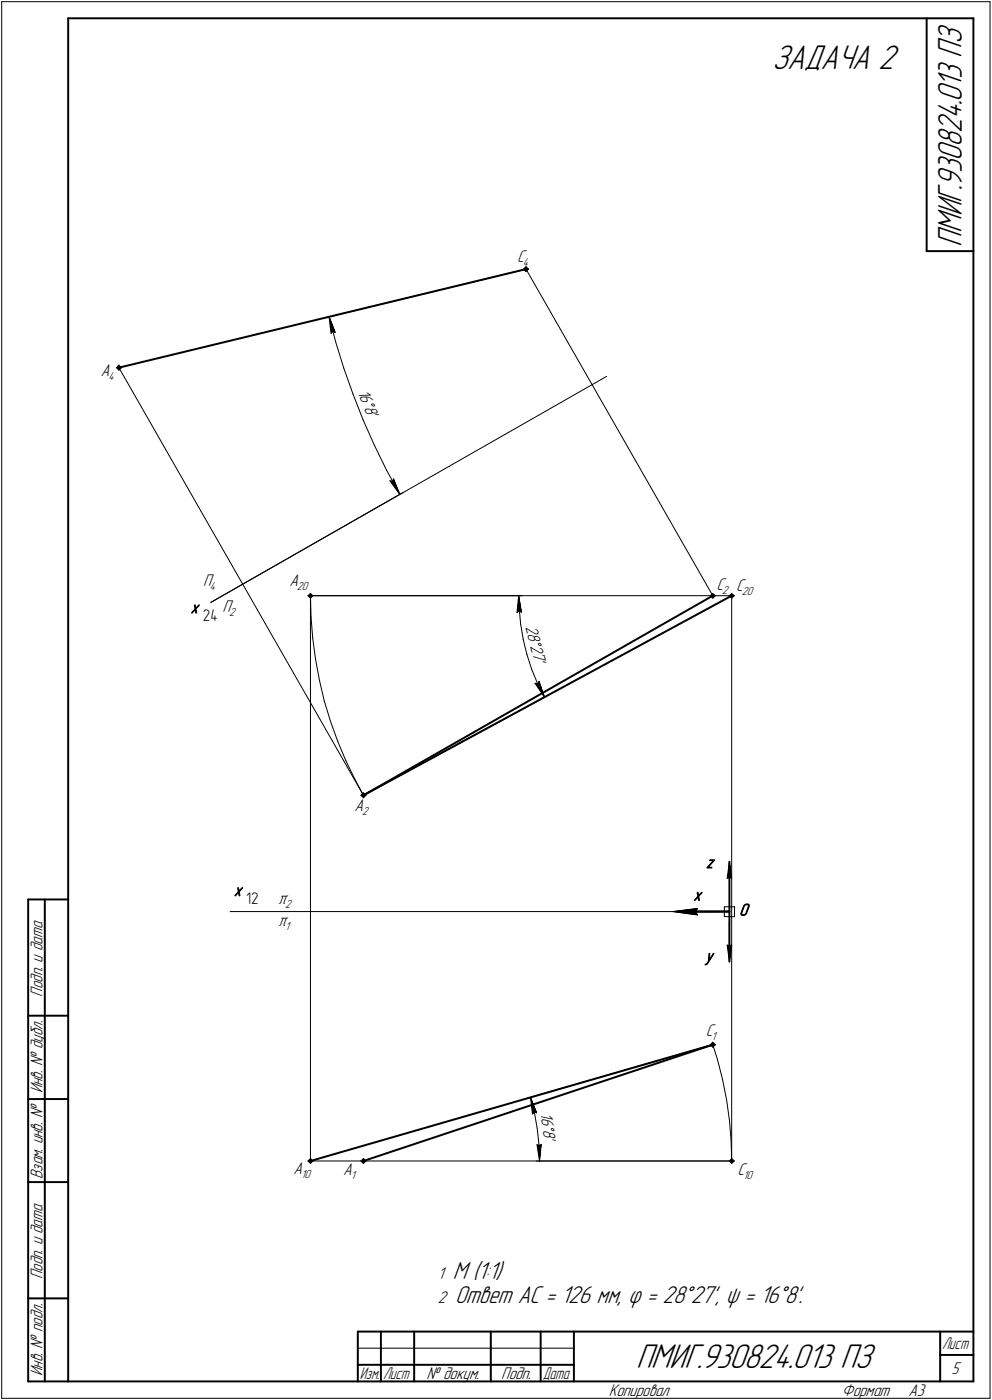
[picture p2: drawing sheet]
<svg xmlns="http://www.w3.org/2000/svg" width="298mm" height="421mm" viewBox="0 0 298 421" stroke-linecap="round" stroke-linejoin="round" font-family="sans-serif">
<g fill="none" stroke="#000" stroke-width=".59">
<path d="M20.5 5.5v410zM20.5 5.5h272zM278.5 5.5v70zM292.5 5.5v410zM278.5 75.5h14zM35.7 110.6l122.4-29.7zM109.2 239.2l105-60zM109.2 239.2l110.7-60zM219.2 259.2v5zM8.5 270.5v145zM8.5 270.5h12zM13.5 270.5v145z"/>
<path d="M204.2 274.2h15zM209.2 274.2h10zM219.2 264.2v20zM219.2 284.2v5zM8.5 305.5h12zM8.5 330.5h12zM8.5 355.5h12zM93.3 349.2l120.9-35zM109.2 349.2l105-35zM8.5 390.5h12zM8.5 415.5h12zM20.5 415.5h272z"/>
<path d="M107.5 400.5h185zM107.5 400.5v15zM107.5 410.5h7zM114.5 400.5v15zM114.5 410.5h10zM124.5 400.5v15zM124.5 410.5h23zM147.5 400.5v15zM147.5 410.5h15zM162.5 400.5v15zM162.5 410.5h10zM172.5 400.5v15z"/>
<path d="M282.5 400.5v15zM282.5 407.5h10z"/>
</g>
<g fill="none" stroke="#000" stroke-width=".3">
<path d="M.5 .5v420zM.5 .5h297zM297.5 .5v420zM98 95.5l60.1-14.6zM98.9 95.2l1.9 4.8zM98.9 95.2l.6 5zM98.9 95.2l1.9 7.5zM100 99.7l.8 .3zM100 99.7l-.5 .5zM157.3 80.9l.8 .8zM157.6 80.9l.5 .5zM157.8 80.9l.3 .3z"/>
<path d="M158.1 80.9l56.1 98.3zM158.1 80.7l.2 .2zM158.1 80.7l-.3 .2zM158.1 81.2l.2-.3zM158.1 80.4l.5 .5zM158.1 80.4l-.5 .5zM158.1 81.4l.5-.5zM158.1 80.2l.7 .7zM158.1 80.2l-.8 .7zM158.1 81.7l.7-.8zM158.3 80.9h.3zM158.6 80.9h.2z"/>
<path d="M35 110.6l.7 .7zM35.2 110.6l.5 .5zM35.5 110.6l.2 .2zM35.7 110.6l73.5 128.6zM35.7 110.3l.3 .3zM35.7 110.3l-.2 .3zM35.7 110.8l.3-.2zM35.7 110.1l.5 .5zM35.7 110.1l-.5 .5zM35.7 111.1l.5-.5zM35.7 109.8l.8 .8zM35.7 109.8l-.7 .8z"/>
<path d="M35.7 111.3l.8-.7zM36 110.6h.2zM36.2 110.6h.3zM100.8 102.7l2.5 8zM103.3 110.7l2.8 7.8zM106.1 118.5l3 7.8zM109.1 126.3l3.4 7.6zM112.5 133.9l3.7 7.5zM116.2 141.4l3.9 7.3zM117.2 144.6l2.9 4.1zM117.2 144.6l.7 .2zM118.3 144l-.4 .8z"/>
<path d="M118.3 144l1.8 4.7zM92.5 179.2l.8-.7zM92.5 179.2l.8 .7zM92.8 179.2l.5-.5zM92.8 179.2l.5 .5zM93 179.2l.3 .2zM93.3 179.2l.2 6.4zM93.3 178.9l.3 .3zM93.3 178.9l-.3 .3zM93.3 178.7l.5 .5zM93.3 179.7l.5-.5zM93.3 178.5l.7 .7z"/>
<path d="M93.3 179.2h126.6zM93.3 179.2v170zM93.3 179.2h63.6zM93.6 179.2l-.3 .2zM93.6 179.2h.2zM93.8 179.2h.2zM94 179.2l-.7 .7zM155.9 179.2l.8 4.9zM155.9 179.2l-.5 5zM155.9 179.2l.1 3.8zM213.4 179.2l.8-.7zM213.4 179.2l.8 .7z"/>
<path d="M213.7 179.2l.5-.5zM213.7 179.2l.5 .5zM214 179.2l.2 .2zM214.2 178.9l.3 .3zM214.2 178.9l-.2 .3zM214.2 179.4l.3-.2zM214.2 178.7l.5 .5zM214.2 179.7l.5-.5zM214.2 178.5l.8 .7zM214.2 179.9l.8-.7zM214.5 179.2h.2zM214.7 179.2h.3z"/>
<path d="M219.2 179.2l.7 .7zM219.5 179.2l.4-.5zM219.5 179.2l.4 .5zM219.7 179.2l.2 .2zM219.9 178.9l.2 .3zM219.9 178.9l-.2 .3zM219.9 178.7l.5 .5zM219.9 179.7l.5-.5zM219.9 178.5l.7 .7zM219.9 178.5l-.7 .7zM219.9 179.9l.7-.7zM219.9 179.2v170z"/>
<path d="M220.1 179.2l-.2 .2zM220.1 179.2h.3zM220.4 179.2h.2zM63.3 181.2l119-68zM63.3 181.2l57.7-33zM93.5 185.6l.5 6.3zM94 191.9l.8 6.4zM94.8 198.3l1.2 6.3zM155.4 184.2l.6-.5zM156 183.7l.7 .4zM156 183l.5 4.7zM156.5 187.7l.7 4.6z"/>
<path d="M157.2 192.3l1.1 4.5zM158.3 196.8l1.5 4.5zM96 204.6l1.5 6.2zM97.5 210.8l1.8 6.1zM99.3 216.9l2.2 6.1zM159.8 201.3l1.7 4.3zM160.8 205.5l2.9 4.2zM160.8 205.5l.8 .2zM161.5 205.6l2.2 4.1zM162 204.9l-.4 .8zM162 204.9l1.7 4.8zM101.5 223l2.5 5.9z"/>
<path d="M104 228.9l2.8 5.7zM106.8 234.6l2.4 4.6zM108.5 239.2l.7-.8zM108.5 239.2l.7 .7zM108.7 239.2l.5-.5zM108.7 239.2l.5 .5zM109 239.2l.2 .2zM109.2 238.9l.3 .3zM109.2 238.9l-.2 .3zM109.2 239.4l.3-.2zM109.2 238.7l.5 .5zM109.2 239.7l.5-.5z"/>
<path d="M109.2 238.4l.8 .8zM109.2 239.2l55.3-30zM109.5 239.2h.2zM109.7 239.2h.3zM110 239.2l-.8 .7zM219.2 259.2v5zM219.2 259.2l.7 5zM219.2 259.2l-.7 5zM69.2 274.2h145zM202.2 274.2l7.4-1zM202.2 274.2l7.4 1zM202.2 274.2h15z"/>
<path d="M209 274.2l.6 1zM209.6 273.2l-.6 1zM217.7 275.7h3zM217.7 272.7v3zM217.7 272.7h3zM218.5 264.2l.7-.5zM219.2 263.7l.7 .5zM219.2 277.2v12zM220.7 272.7v3zM218.5 284.2l.7 5zM218.5 284.2l.7 .4zM219.2 284.6l.7-.4z"/>
<path d="M219.9 284.2l-.7 5zM213.4 314.2l.8-.8zM213.4 314.2l.8 .8zM213.7 314.2l.5 .5zM214 314.2l.2-.3zM214 314.2l.2 .3zM214.2 313.9l.3 .3zM214.2 314.5l.3-.3zM214.2 313.7l.5 .5zM214.2 313.7l-.5 .5zM214.2 313.4l.8 .8zM214.2 315l.8-.8z"/>
<path d="M214.2 314.2l1.4 4.6zM214.5 314.2h.2zM214.7 314.2l-.5 .5zM214.7 314.2h.3zM215.6 318.8l1.6 6zM158.5 330.3l55.7-16.1zM159.4 330l1.9 4.7zM159.4 330l.6 5zM159.4 330l1.2 4.7zM160.5 334.4l.8 .3zM160.5 334.4l-.5 .6zM160.6 334.7l.9 4.8z"/>
<path d="M161.5 339.5l.5 4.8zM217.2 324.8l1.2 6zM218.4 330.8l.8 6.1zM219.2 336.9l.5 6.2zM92.5 349.2l.8-.8zM92.5 349.2l.8 .7zM92.8 349.2l.5-.5zM92.8 349.2l.5 .5zM93 349.2l.3-.3zM93 349.2l.3 .2zM93.3 348.9l.3 .3zM93.3 349.4l.3-.2z"/>
<path d="M93.3 348.7l.5 .5zM93.3 348.4l.7 .8zM93.3 349.2h126.6zM93.6 349.2h.2zM93.8 349.2l-.5 .5zM93.8 349.2h.2zM94 349.2l-.7 .7zM108.5 349.2l.7-.8zM108.5 349.2l.7 .7zM108.7 349.2l.5-.5zM108.7 349.2l.5 .5zM109 349.2l.2-.3z"/>
<path d="M109 349.2l.2 .2zM109.2 348.9l.3 .3zM109.2 349.4l.3-.2zM109.2 348.7l.5 .5zM109.2 348.4l.8 .8zM109.5 349.2h.2zM109.7 349.2l-.5 .5zM109.7 349.2h.3zM110 349.2l-.8 .7zM161.1 349.2h58.8zM161.4 344.3l.7 4.9zM161.4 344.3l.7 .4z"/>
<path d="M162 344.3l.1 4.8zM162.1 344.7l.5-.5zM162.1 349.1h.1M162.6 344.2l-.5 5zM219.2 349.2l.7 .7zM219.5 349.2l.4 .5zM219.7 343.1l.2 6.1zM219.7 349.2l.2 .2zM219.9 348.9l.2 .3zM219.9 348.9l-.2 .3zM219.9 349.4l.2-.2zM219.9 348.7l.5 .5z"/>
<path d="M219.9 348.7l-.4 .5zM219.9 348.4l.7 .8zM219.9 348.4l-.7 .8zM219.9 349.9l.7-.7zM220.1 349.2h.3zM220.4 349.2l-.5 .5zM220.4 349.2h.2zM107.5 405.5h65zM.5 420.5h297z"/>
</g>
<g fill="#000" stroke="#000" stroke-width=".3">
<path d="M99.1 95.9h.1zM99.1 96.2h.2zM99.1 96.3h.2zM99.2 96.4h.2zM99.2 96.4h.2zM99.2 96.5h.2zM99.2 96.6h.3zM99.3 96.7h.2zM99.3 96.8h.3zM99.3 96.9h.3zM99.3 96.9h.3zM99.4 97h.3zM99.4 97.1h.3zM99.4 97.2h.3zM99.4 97.3h.3zM99.5 97.4h.2zM99.5 97.5h.3zM99.5 97.5h.3zM99.5 97.6h.3zM99.6 97.7h.3zM99.6 97.8h.3zM99.6 97.9h.4zM99.6 98h.4zM99.7 98h.3zM99.7 98.1h.4zM99.7 98.2h.4zM99.7 98.3h.5zM99.7 98.4h.5zM99.7 98.5h.5zM99.7 98.6h.5zM99.7 98.6h.5zM99.8 98.7h.5zM99.8 98.8h.5zM99.8 98.9h.5zM99.8 99h.6zM99.9 99.1h.5zM99.9 99.1h.6zM99.9 99.2h.6zM99.9 99.3h.6zM100 99.4h.6zM100 99.5h.6zM100 99.6h.7zM100 99.7h.7zM100.2 99.7h.5zM100.4 99.8h.4zM100.6 99.9h.2z"/>
<path d="M99.1 96.4h.1zM99.1 96.4h.1zM99.1 96.5h.1zM99.1 96.6h.1zM99.1 96.7h.2zM99.1 96.8h.2zM99.1 96.9h.2zM99.1 96.9h.2zM99.1 97h.3zM99.1 97.1h.3zM99.1 97.2h.3zM99.1 97.3h.3zM99.1 97.4h.4zM99.2 97.5h.3zM99.2 97.5h.3zM99.2 97.6h.3zM99.2 97.7h.4zM99.2 97.8h.4zM99.2 97.9h.4zM99.2 98h.4zM99.2 98h.5zM99.3 98.1h.4zM99.3 98.2h.4zM99.3 98.3h.4zM99.3 98.4h.4zM99.3 98.5h.4zM99.3 98.6h.4zM99.3 98.6h.4zM99.3 98.7h.5zM99.3 98.8h.5zM99.4 98.9h.4zM99.4 99h.4zM99.4 99.1h.5zM99.4 99.1h.5zM99.4 99.2h.5zM99.4 99.3h.5zM99.4 99.4h.6zM99.4 99.5h.6zM99.5 99.6h.5zM99.5 99.7h.5zM99.5 99.7h.5zM99.5 99.8h.4zM99.5 99.9h.3zM99.5 100h.2zM99.5 100.1h.2z"/>
<path d="M117.3 144.7h.3zM117.3 144.8h.6zM117.4 144.9h.6zM117.4 144.9h.7zM117.5 145h.6zM117.6 145.1h.6zM117.7 145.2h.5zM117.7 145.3h.6zM117.8 145.4h.5zM117.9 145.5h.5zM117.9 145.5h.5zM117.9 145.6h.5zM118 145.7h.5zM118.1 145.8h.4zM118.1 145.9h.5zM118.2 146h.4zM118.3 146h.4zM118.4 146.1h.4zM118.4 146.2h.4zM118.4 146.3h.5zM118.5 146.4h.4zM118.6 146.5h.4zM118.6 146.6h.4zM118.7 146.6h.3zM118.8 146.7h.2zM118.8 146.8h.3zM118.9 146.9h.3zM119 147h.2zM119 147.1h.3zM119 147.2h.3zM119.1 147.2h.3zM119.2 147.3h.2zM119.3 147.4h.2zM119.3 147.5h.2zM119.4 147.6h.1zM119.5 147.7h.1zM119.5 147.7h.1zM119.5 147.8h.2zM119.7 148.1h.2z"/>
<path d="M118.2 144.3h.2zM118.2 144.4h.2zM118.1 144.4h.3zM118.1 144.5h.4zM118 144.6h.5zM118 144.7h.6zM117.9 144.8h.7zM118 144.9h.6zM118.1 144.9h.6zM118.1 145h.6zM118.2 145.1h.6zM118.2 145.2h.6zM118.3 145.3h.5zM118.3 145.4h.6zM118.4 145.5h.5zM118.4 145.5h.6zM118.4 145.6h.6zM118.5 145.7h.5zM118.5 145.8h.5zM118.6 145.9h.4zM118.6 146h.5zM118.7 146h.4zM118.8 146.1h.3zM118.8 146.2h.4zM118.9 146.3h.3zM118.9 146.4h.4zM119 146.5h.3zM119 146.6h.3zM119 146.6h.4zM119 146.7h.4zM119.1 146.8h.4zM119.2 146.9h.3zM119.2 147h.3zM119.3 147.1h.2zM119.3 147.2h.2zM119.4 147.2h.2zM119.4 147.3h.2zM119.5 147.4h.1zM119.5 147.5h.2zM119.5 147.6h.2zM119.6 147.7h.2zM119.6 147.7h.2zM119.7 147.9h.2z"/>
<path d="M155.8 180h.2zM155.8 180.1h.2zM155.8 180.2h.2zM155.8 180.3h.2zM155.8 180.3h.2zM155.8 180.4h.2zM155.8 180.5h.2zM155.8 180.6h.2zM155.8 180.7h.2zM155.8 180.8h.2zM155.7 180.8h.3zM155.7 180.9h.3zM155.7 181h.3zM155.7 181.1h.3zM155.7 181.2h.3zM155.7 181.3h.3zM155.7 181.4h.3zM155.7 181.4h.3zM155.7 181.5h.3zM155.7 181.6h.3zM155.6 181.7h.4zM155.6 181.8h.4zM155.6 181.9h.4zM155.6 181.9h.4zM155.6 182h.4zM155.6 182.1h.4zM155.6 182.2h.4zM155.6 182.3h.4zM155.6 182.4h.4zM155.6 182.5h.4zM155.5 182.5h.5zM155.5 182.6h.5zM155.5 182.7h.5zM155.5 182.8h.5zM155.5 182.9h.5zM155.5 183h.5zM155.5 183h.5zM155.5 183.1h.5zM155.5 183.2h.5zM155.5 183.3h.5zM155.4 183.4h.6zM155.4 183.5h.6zM155.4 183.6h.6zM155.4 183.6h.6zM155.4 183.7h.6zM155.4 183.8h.6zM155.4 183.9h.5zM155.4 184h.3zM155.4 184.1h.2z"/>
<path d="M156 180.2h.1zM156 180.3h.1zM156 180.3h.1zM156 180.4h.1zM156 180.5h.1zM156 180.6h.1zM156 180.7h.2zM156 180.8h.2zM156 180.8h.2zM156 180.9h.2zM156 181h.2zM156 181.1h.2zM156 181.2h.3zM156 181.3h.3zM156 181.4h.3zM156 181.4h.3zM156 181.5h.3zM156 181.6h.3zM156 181.7h.4zM156 181.8h.4zM156 181.9h.4zM156 181.9h.4zM156 182h.4zM156 182.1h.4zM156 182.2h.5zM156 182.3h.5zM156 182.4h.5zM156 182.5h.5zM156 182.5h.5zM156 182.6h.5zM156 182.7h.5zM156 182.8h.5zM156 182.9h.5zM156 183h.5zM156 183h.5zM156 183.1h.5zM156 183.2h.6zM156 183.3h.6zM156 183.4h.6zM156 183.5h.6zM156 183.6h.6zM156 183.6h.6zM156 183.7h.7zM156.2 183.8h.5zM156.4 183.9h.3zM156.5 184h.2z"/>
<path d="M160.9 205.6h.3zM161 205.7h.6zM161 205.7h.7zM161 205.8h.7zM161.1 205.9h.7zM161.2 206h.6zM161.2 206.1h.7zM161.3 206.2h.6zM161.4 206.2h.6zM161.4 206.3h.6zM161.5 206.4h.6zM161.5 206.5h.6zM161.5 206.6h.6zM161.6 206.7h.5zM161.7 206.8h.5zM161.7 206.8h.5zM161.8 206.9h.5zM161.9 207h.4zM161.9 207.1h.5zM162 207.2h.4zM162.1 207.3h.4zM162.1 207.3h.4zM162.1 207.4h.5zM162.2 207.5h.4zM162.2 207.6h.4zM162.3 207.7h.3zM162.4 207.8h.3zM162.5 207.9h.2zM162.5 207.9h.3zM162.6 208h.2zM162.6 208.1h.3zM162.6 208.2h.3zM162.7 208.3h.3zM162.8 208.4h.2zM162.8 208.4h.3zM162.9 208.5h.2zM163 208.6h.2zM163 208.7h.2zM163.1 208.8h.1zM163.2 209h.1z"/>
<path d="M161.9 205.1h.2zM161.9 205.2h.2zM161.8 205.3h.3zM161.8 205.4h.4zM161.7 205.5h.5zM161.7 205.6h.5zM161.6 205.7h.7zM161.7 205.7h.6zM161.7 205.8h.6zM161.8 205.9h.6zM161.8 206h.6zM161.9 206.1h.5zM161.9 206.2h.6zM162 206.2h.5zM162 206.3h.5zM162.1 206.4h.5zM162.1 206.5h.5zM162.1 206.6h.5zM162.1 206.7h.5zM162.2 206.8h.4zM162.2 206.8h.5zM162.3 206.9h.4zM162.3 207h.4zM162.4 207.1h.4zM162.4 207.2h.4zM162.5 207.3h.3zM162.5 207.3h.4zM162.6 207.4h.3zM162.6 207.5h.3zM162.6 207.6h.4zM162.6 207.7h.4zM162.7 207.8h.3zM162.7 207.9h.4zM162.8 207.9h.3zM162.8 208h.3zM162.9 208.1h.3zM162.9 208.2h.3zM163 208.3h.2zM163 208.4h.2zM163.1 208.4h.1zM163.1 208.5h.2zM163.2 208.6h.1zM163.2 208.7h.1zM163.2 208.8h.2zM163.2 208.9h.2zM163.3 209h.2z"/>
<path d="M219 260.4h.2zM219 260.5h.2zM219 260.6h.2zM219 260.7h.2zM219 260.8h.2zM219 260.9h.2zM219 260.9h.2zM219 261h.2zM218.9 261.1h.3zM218.9 261.2h.3zM218.9 261.3h.3zM218.9 261.4h.3zM218.9 261.5h.3zM218.9 261.5h.3zM218.9 261.6h.3zM218.9 261.7h.3zM218.9 261.8h.3zM218.9 261.9h.3zM218.9 262h.3zM218.9 262h.3zM218.9 262.1h.3zM218.9 262.2h.3zM218.8 262.3h.4zM218.8 262.4h.4zM218.8 262.5h.4zM218.8 262.6h.4zM218.8 262.6h.4zM218.8 262.7h.4zM218.8 262.8h.4zM218.8 262.9h.4zM218.7 263h.5zM218.7 263.1h.5zM218.7 263.1h.5zM218.7 263.2h.5zM218.7 263.3h.5zM218.7 263.4h.5zM218.7 263.5h.5zM218.6 263.6h.6zM218.6 263.7h.6zM218.6 263.7h.5zM218.6 263.8h.4zM218.6 263.9h.3zM218.6 264h.2z"/>
<path d="M219.2 259.8h.2zM219.2 259.9h.2zM219.2 260h.2zM219.2 260.1h.2zM219.2 260.2h.2zM219.2 260.3h.2zM219.2 260.3h.2zM219.2 260.4h.3zM219.2 260.5h.3zM219.2 260.6h.3zM219.2 260.7h.3zM219.2 260.8h.3zM219.2 260.9h.3zM219.2 260.9h.3zM219.2 261h.3zM219.2 261.1h.3zM219.2 261.2h.3zM219.2 261.3h.3zM219.2 261.4h.3zM219.2 261.5h.3zM219.2 261.5h.3zM219.2 261.6h.3zM219.2 261.7h.4zM219.2 261.8h.4zM219.2 261.9h.4zM219.2 262h.4zM219.2 262h.4zM219.2 262.1h.4zM219.2 262.2h.4zM219.2 262.3h.5zM219.2 262.4h.5zM219.2 262.5h.5zM219.2 262.6h.5zM219.2 262.6h.5zM219.2 262.7h.5zM219.2 262.8h.5zM219.2 262.9h.5zM219.2 263h.6zM219.2 263.1h.6zM219.2 263.1h.6zM219.2 263.2h.6zM219.2 263.3h.6zM219.2 263.4h.6zM219.2 263.5h.6zM219.2 263.6h.7zM219.2 263.7h.7zM219.4 263.7h.5zM219.5 263.8h.4zM219.5 263.9h.4zM219.7 264h.2z"/>
<path d="M202.2 274.2h6.8zM202.9 274.2h6.1zM203.5 274.3h5.6zM204 274.4h5.1zM204.7 274.5h4.5zM205.3 274.6h4zM205.9 274.7h3.4zM206.6 274.7h2.8zM207.2 274.8h2.3zM207.8 274.9h1.7zM208.4 275h1.1zM209 275.1h.6z"/>
<path d="M209 273.3h.6zM208.3 273.4h1.2zM207.6 273.5h1.9zM206.9 273.6h2.6zM206.2 273.6h3.2zM205.6 273.7h3.7zM204.9 273.8h4.3zM204.2 273.9h5zM203.5 274h5.6zM202.9 274.1h6.1z"/>
<path d="M218.6 284.4h.3zM218.6 284.5h.3zM218.6 284.6h.5zM218.6 284.6h.6zM218.6 284.7h.6zM218.6 284.8h.6zM218.7 284.9h.5zM218.7 285h.5zM218.7 285.1h.5zM218.7 285.2h.5zM218.7 285.2h.5zM218.7 285.3h.5zM218.7 285.4h.5zM218.8 285.5h.4zM218.8 285.6h.4zM218.8 285.7h.4zM218.8 285.7h.4zM218.8 285.8h.4zM218.8 285.9h.4zM218.8 286h.4zM218.8 286.1h.4zM218.9 286.2h.3zM218.9 286.3h.3zM218.9 286.3h.3zM218.9 286.4h.3zM218.9 286.5h.3zM218.9 286.6h.3zM218.9 286.7h.3zM218.9 286.8h.3zM218.9 286.9h.3zM218.9 286.9h.3zM218.9 287h.3zM218.9 287.1h.3zM218.9 287.2h.3zM218.9 287.3h.3zM219 287.4h.2zM219 287.4h.2zM219 287.5h.2zM219 287.6h.2zM219 287.7h.2zM219 287.8h.2zM219 287.9h.2zM219 288h.2z"/>
<path d="M219.6 284.4h.3zM219.5 284.5h.4zM219.4 284.6h.5zM219.2 284.6h.7zM219.2 284.7h.7zM219.2 284.8h.7zM219.2 284.9h.6zM219.2 285h.6zM219.2 285.1h.6zM219.2 285.2h.6zM219.2 285.2h.6zM219.2 285.3h.6zM219.2 285.4h.6zM219.2 285.5h.5zM219.2 285.6h.5zM219.2 285.7h.5zM219.2 285.7h.5zM219.2 285.8h.5zM219.2 285.9h.5zM219.2 286h.5zM219.2 286.1h.5zM219.2 286.2h.4zM219.2 286.3h.4zM219.2 286.3h.4zM219.2 286.4h.4zM219.2 286.5h.4zM219.2 286.6h.4zM219.2 286.7h.4zM219.2 286.8h.3zM219.2 286.9h.3zM219.2 286.9h.3zM219.2 287h.3zM219.2 287.1h.3zM219.2 287.2h.3zM219.2 287.3h.3zM219.2 287.4h.3zM219.2 287.4h.3zM219.2 287.5h.3zM219.2 287.6h.3zM219.2 287.7h.3zM219.2 287.8h.3zM219.2 287.9h.3zM219.2 288h.3zM219.2 288h.2zM219.2 288.1h.2zM219.2 288.2h.2zM219.2 288.3h.2zM219.2 288.4h.2zM219.2 288.5h.2zM219.2 288.5h.2z"/>
<path d="M159.6 330.7h.2zM159.7 331h.2zM159.7 331h.2zM159.8 331.1h.1zM159.8 331.2h.1zM159.8 331.3h.1zM159.8 331.4h.2zM159.9 331.5h.1zM159.9 331.6h.2zM159.9 331.6h.2zM159.9 331.7h.2zM159.9 331.8h.3zM159.9 331.9h.3zM159.9 332h.4zM159.9 332.1h.4zM160 332.1h.3zM160 332.2h.4zM160 332.3h.4zM160 332.4h.4zM160.1 332.5h.3zM160.1 332.6h.3zM160.1 332.7h.4zM160.1 332.7h.4zM160.2 332.8h.4zM160.2 332.9h.4zM160.2 333h.4zM160.2 333.1h.5zM160.3 333.2h.4zM160.3 333.2h.5zM160.3 333.3h.5zM160.3 333.4h.5zM160.4 333.5h.5zM160.4 333.6h.5zM160.4 333.7h.6zM160.4 333.8h.6zM160.4 333.8h.6zM160.4 333.9h.6zM160.4 334h.6zM160.4 334.1h.7zM160.5 334.2h.6zM160.5 334.3h.6zM160.5 334.3h.7zM160.5 334.4h.7zM160.8 334.5h.5zM161 334.6h.3z"/>
<path d="M159.6 331.1h.2zM159.6 331.2h.2zM159.6 331.3h.2zM159.6 331.4h.2zM159.7 331.5h.2zM159.7 331.6h.2zM159.7 331.6h.2zM159.7 331.7h.2zM159.7 331.8h.2zM159.7 331.9h.2zM159.7 332h.2zM159.7 332.1h.2zM159.7 332.1h.3zM159.8 332.2h.2zM159.8 332.3h.2zM159.8 332.4h.2zM159.8 332.5h.3zM159.8 332.6h.3zM159.8 332.7h.3zM159.8 332.7h.3zM159.8 332.8h.4zM159.9 332.9h.3zM159.9 333h.3zM159.9 333.1h.3zM159.9 333.2h.4zM159.9 333.2h.4zM159.9 333.3h.4zM159.9 333.4h.4zM159.9 333.5h.5zM159.9 333.6h.5zM159.9 333.7h.5zM159.9 333.8h.5zM159.9 333.8h.5zM159.9 333.9h.5zM159.9 334h.5zM159.9 334.1h.5zM159.9 334.2h.6zM159.9 334.3h.6zM160 334.3h.5zM160 334.4h.5zM160 334.5h.5zM160 334.6h.4zM160 334.7h.4zM160 334.8h.3zM160 334.9h.2z"/>
<path d="M161.5 344.4h.2zM161.5 344.5h.3zM161.5 344.6h.5zM161.5 344.7h.6zM161.5 344.8h.6zM161.5 344.8h.6zM161.5 344.9h.6zM161.5 345h.6zM161.5 345.1h.6zM161.5 345.2h.6zM161.5 345.3h.6zM161.6 345.4h.5zM161.6 345.4h.5zM161.6 345.5h.5zM161.6 345.6h.5zM161.6 345.7h.5zM161.6 345.8h.5zM161.6 345.9h.5zM161.7 345.9h.4zM161.7 346h.4zM161.7 346.1h.4zM161.7 346.2h.4zM161.7 346.3h.4zM161.7 346.4h.4zM161.8 346.5h.3zM161.8 346.5h.3zM161.8 346.6h.3zM161.8 346.7h.3zM161.8 346.8h.3zM161.8 346.9h.3zM161.8 347h.3zM161.9 347h.2zM161.9 347.1h.2zM161.9 347.2h.2zM161.9 347.3h.2zM161.9 347.4h.2zM161.9 347.5h.2zM162 347.6h.1zM162 347.6h.1zM162 347.7h.1zM162 347.8h.1zM162 347.9h.1zM162 348h.1zM162 348.1h.1z"/>
<path d="M162.5 344.3h.1zM162.4 344.4h.2zM162.3 344.5h.3zM162.2 344.6h.4zM162.1 344.7h.5zM162.1 344.8h.5zM162.1 344.8h.5zM162.1 344.9h.5zM162.1 345h.5zM162.1 345.1h.5zM162.1 345.2h.5zM162.1 345.3h.5zM162.1 345.4h.5zM162.1 345.4h.5zM162.1 345.5h.5zM162.1 345.6h.5zM162.1 345.7h.5zM162.1 345.8h.5zM162.1 345.9h.4zM162.1 345.9h.4zM162.1 346h.4zM162.1 346.1h.4zM162.1 346.2h.4zM162.1 346.3h.4zM162.1 346.4h.4zM162.1 346.5h.4zM162.1 346.5h.4zM162.1 346.6h.4zM162.1 346.7h.3zM162.1 346.8h.3zM162.1 346.9h.3zM162.1 347h.3zM162.1 347h.3zM162.1 347.1h.3zM162.1 347.2h.3zM162.1 347.3h.3zM162.1 347.4h.3zM162.1 347.5h.3zM162.1 347.6h.2zM162.1 347.6h.2zM162.1 347.7h.2zM162.1 347.8h.2zM162.1 347.9h.2zM162.1 348h.2zM162.1 348.1h.2zM162.1 348.1h.2zM162.1 348.2h.2zM162.1 348.3h.2z"/>
</g>
<g font-size="10.9">
<text x="232.1" y="20.8">ЗАДАЧА 2</text>
<text x="289" y="74.4" transform="rotate(-90 289 74.4)">ПМИГ.930824.013 ПЗ</text>
<text x="191.1" y="411.5">ПМИГ.930824.013 ПЗ</text>
</g>
<g font-size="7.8">
<text x="136" y="384.5">М (1:1)</text>
<text x="136.8" y="391.9">Ответ AC = 126 мм, φ = 28Å27', ψ = 16Å8'.</text>
</g>
<g font-size="5.9">
<text x="83.5" y="271.9">p</text>
<text x="83.5" y="278.5">p</text>
</g>
<g font-size="5.4">
<text x="155.4" y="78.9">С</text>
<text x="30.3" y="113.1">А</text>
<text x="107.4" y="117.8" transform="rotate(68 107.4 117.8)">16Å8'</text>
<text x="61.1" y="176.2">П</text>
<text x="87" y="176.4">А</text>
<text x="215.3" y="177.4">С</text>
<text x="221.2" y="177.7">С</text>
<text x="57.3" y="184.4">x</text>
<text x="66.8" y="184">П</text>
<text x="157.9" y="188.5" transform="rotate(76 157.9 188.5)">28Å27'</text>
<text x="106.6" y="243.9">А</text>
<text x="212.2" y="261.1">z</text>
<text x="70.3" y="269.4">x</text>
<text x="208.4" y="270.8">x</text>
<text x="222.2" y="275.3">O</text>
<text x="212" y="289.2">y</text>
<text x="12.8" y="299.7" transform="rotate(-90 12.8 299.7)">Подп. и дата</text>
<text x="212.1" y="311.7">С</text>
<text x="12.8" y="328.8" transform="rotate(-90 12.8 328.8)">Инв. № дубл.</text>
<text x="162.4" y="334.6" transform="rotate(82 162.4 334.6)">16Å8'</text>
<text x="88.2" y="353">А</text>
<text x="103.1" y="353.4">А</text>
<text x="221.6" y="353.3">С</text>
<text x="12.8" y="354.6" transform="rotate(-90 12.8 354.6)">Взам. инв. №</text>
<text x="12.8" y="384.7" transform="rotate(-90 12.8 384.7)">Подп. и дата</text>
<text x="131.6" y="384.5">1</text>
<text x="131.6" y="391.9">2</text>
<text x="12.8" y="413.8" transform="rotate(-90 12.8 413.8)">Инв. № подл.</text>
<text x="285.9" y="413.3">5</text>
<text x="128.2" y="414.8">№ докум.</text>
<text x="150.6" y="414.8">Подп.</text>
<text x="183" y="419.8">Копировал</text>
<text x="253" y="419.8">Формат</text>
<text x="273" y="419.8">A3</text>
</g>
<g font-size="5.3">
<text x="283.1" y="405.8">Лист</text>
<text x="108.1" y="414.8">Изм.</text>
<text x="115.1" y="414.8">Лист</text>
<text x="163.1" y="414.8">Дата</text>
</g>
<g font-size="5.1">
<text x="61" y="186.9">24</text>
<text x="74" y="271.9">12</text>
</g>
<g font-size="3.7">
<text x="157.2" y="80.1">4</text>
<text x="32.6" y="114.3">4</text>
<text x="63.1" y="177.4">4</text>
<text x="89.3" y="177.6">20</text>
<text x="217" y="178.7">2</text>
<text x="223" y="178.9">20</text>
<text x="68.8" y="185.3">2</text>
<text x="108.8" y="245.1">2</text>
<text x="85.7" y="273.1">2</text>
<text x="85.7" y="279.7">1</text>
<text x="213.8" y="312.9">1</text>
<text x="90.5" y="354.2">10</text>
<text x="105.4" y="354.6">1</text>
<text x="223.4" y="354.6">10</text>
</g>
</svg>
